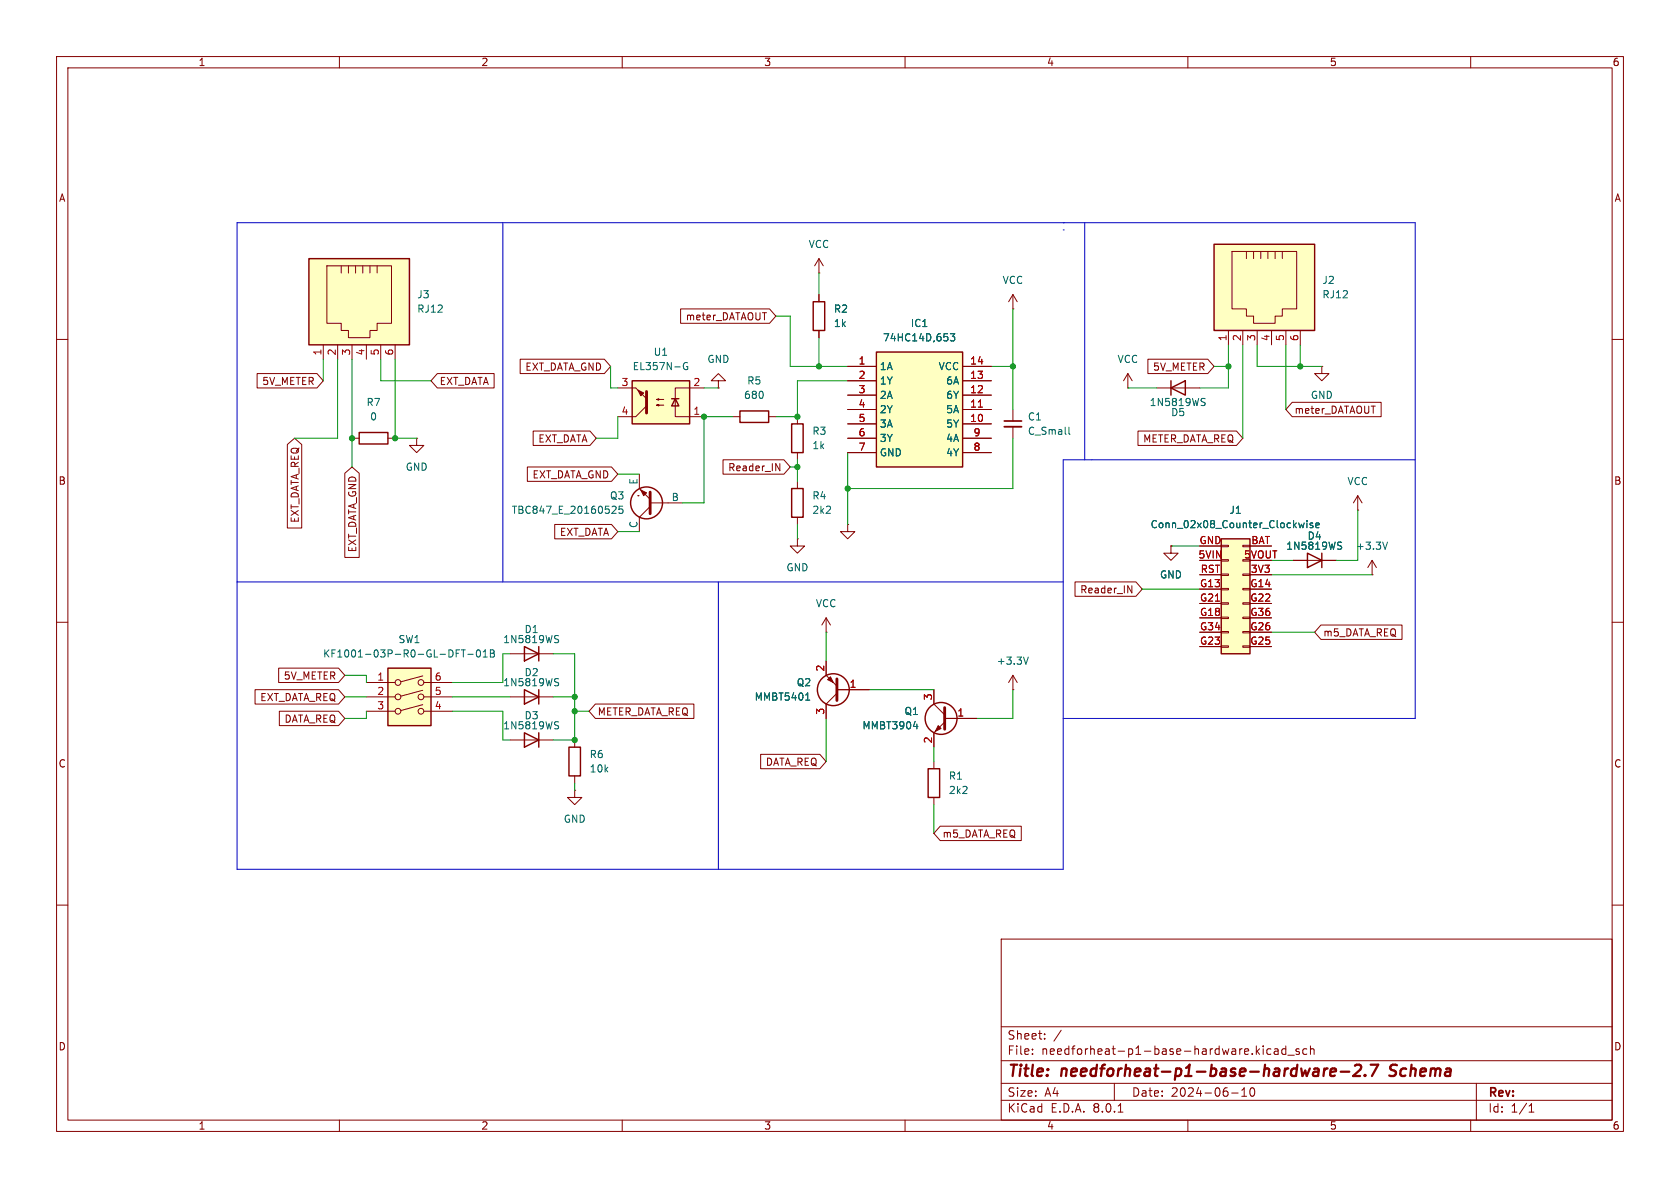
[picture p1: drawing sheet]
<svg xmlns="http://www.w3.org/2000/svg" width="297mm" height="210mm" viewBox="0 0 297 210" stroke-linecap="round" stroke-linejoin="round" font-family="sans-serif">
<g fill="none" stroke="#840000" stroke-width=".18">
<path d="M10 10h277v190h-277zM12 12h273v186h-273zM60 10v2M110 10v2M160 10v2M210 10v2M260 10v2M10 60h2M285 60h2M204.5 68.6h7.6M141 85.1v1.3M141 91.4v1.3"/>
<path d="M240 90.2h.1M240 87.6l-.7 1.3M240 87.6v2.6M240 87.6l.8 1.3M242.6 99.1l-.8 1.2M242.6 99.1v2.5M242.6 99.1l.7 1.2M10 110h2M146 116.8v2.6l2 1.9M242.6 101.6h.1M285 110h2M90.2 123.2h7.6"/>
<path d="M148 122.6l-2 1.9v2.5M148 121.9h5.7M10 160h2M285 160h2M177 166h108v32h-108zM60 198v2M110 198v2M160 198v2M177 194.5h108M177 191.5h108M177 187.5h108M177 181.5h108"/>
<path d="M182.5 186.3v.1M182.5 185.5v.1M184.7 183.6v.1M184.7 182.8v.1M187.6 182.1l-1.3 2M197 191.5v3M197.7 196.6h.8M210 198v2M217.7 193.2h1.2M219.5 193.8h.9M219.5 192.7l.5-.4v1.5M221.1 192.4a.81 .81 0 0 0 .4 1.4l.2-.1 .1-.5-.1-.8"/>
<path d="M223.3 184.9v.1M224.7 185.5l-.5-.1-.2 .3v.4l.1 .2h.6M225.3 185.5h.6l.1 .9M226 185.8h-.5a.29 .29 0 0 0-.3 .3 .29 .29 0 0 0 .3 .3l.5-.1M227.3 185.5l-.4-.1-.3 .3v.4l.1 .2h.6M227.3 184.9v1.5M227.7 186.5h1.1M229.7 185.5l-.4-.1-.2 .2 .1 .2 .5 .2v.3h-.6M231 185.5l-.4-.1-.3 .3v.4l.2 .2h.5M231.7 185.5l.2-.1 .3 .1 .1 .9M231.7 184.9v1.5M260 198v2"/>
<path d="M261 191.5v6.5M270.3 196.6h.9M270.3 195.5l.4-.4v1.5"/>
</g>
<path d="M234.7 188.9l-.4 .1M235.2 189.5l1-.1-.1-.4-.2-.1-.5 .1-.3 .9 .3 .3 .6-.1M237 189.4h1.5M239.5 188.4l.3-.2h.5a.45 .45 0 0 1 .3 .6l-.1 .3-1.3 1.1h1.2M241.3 190l.1 .1-.1 .1M241.3 190l-.1 .1 .1 .1M241.3 190v.2M242.3 188.2h1.3l-1.1 2M245.6 190.1l.3 .1M245.9 188.4l-.1 .4v.2" fill="none" stroke="#840000" stroke-width=".4"/>
<path d="M148 120v3.8" fill="none" stroke="#840000" stroke-width=".51"/>
<path d="M146.3 120.1l.5-.5 .5 1.1z" fill="#840000" stroke="#840000" stroke-width=".18"/>
<g fill="none" stroke="#840000" stroke-width=".25">
<path d="M207 68.6l2.5-1.3v2.6zM207 67.3v2.6M140 86.4h2v5h-2zM92.7 121.9l2.5 1.3-2.5 1.3zM95.2 121.9v2.6"/>
<circle cx="147.3" cy="121.9" r="2.82"/>
</g>
<path d="M212.6 71l.3 .2 .2 .3-.3 .2h-.3M212.6 70.4l.5 .1M245.3 95.8l-.4 1.3M98.3 120h.5M98.3 120.6l.3 .1 .2 .3-.3 .2h-.3M142.4 123.8h.8M142.7 122.7l.1-.2v1.3" fill="none" stroke="#006464" stroke-width=".18"/>
<path d="M214.6 43.2h17.8v15.2h-17.8z" fill="#ffffc2"/>
<g fill="none" stroke="#840000" stroke-width=".18">
<path d="M217.2 58.4v2.6M217.8 44.5h11.4v10.1h-2.5v1.3h-1.3v1.3h-3.8v-1.3h-1.3v-1.3h-2.5zM219.7 58.4v2.6M220.3 44.5v1.2M221.6 44.5v1.2M222.2 58.4v2.6M222.9 44.5v1.2M224.2 44.5v1.2M224.8 58.4v2.6M225.4 44.5v1.2M226.7 44.5v1.2M227.3 58.4v2.6"/>
<path d="M229.9 58.4v2.6M233.7 64.8v1.2h1.2l-1.2 1.3-1.3-1.3h1.3M233.7 64.8h.1M141 95.3v1.2h1.2l-1.2 1.3-1.3-1.3h1.3M141 95.3h.1"/>
</g>
<path d="M214.6 43.2h17.8v15.2h-17.8z" fill="none" stroke="#840000" stroke-width=".25"/>
<path d="M68.6 118.1h7.6v10.2h-7.6z" fill="#ffffc2"/>
<g fill="none" stroke="#840000" stroke-width=".18">
<path d="M179.1 72.4v2M179.1 75.4v2.1M149.9 92.7v1.3h1.2l-1.2 1.3-1.3-1.3h1.3M149.9 92.7h.1M207 96.5v1.3h1.3l-1.3 1.3-1.3-1.3h1.3M207 96.5h.1M74.8 119.5l-3.9 1M90.2 115.6h7.6M179.1 119.4v2.5M179.1 119.4l-.8 1.3M179.1 119.4l.7 1.3M64.8 120.7h5"/>
<path d="M64.8 123.2h5M64.8 125.7h5M74.8 124.6l-3.9 1M74.8 122l-3.9 1.1M74.9 120.7h5.1M74.9 123.2h5.1M74.9 125.7h5.1M90.2 130.8h7.6M101.6 139.7v1.3h1.3l-1.3 1.2-1.3-1.2h1.3M101.6 139.7h.1M101.6 130.8v1.3M101.6 137.2v1.2"/>
<path d="M179.1 121.9h.1"/>
<circle cx="70.4" cy="120.7" r=".51"/>
<circle cx="70.4" cy="125.7" r=".51"/>
<circle cx="70.4" cy="123.2" r=".51"/>
<circle cx="74.4" cy="123.2" r=".51"/>
<circle cx="74.4" cy="120.7" r=".51"/>
<circle cx="74.4" cy="125.7" r=".51"/>
</g>
<path d="M68.6 118.1h7.6v10.2h-7.6zM92.7 114.3l2.5 1.3-2.5 1.2zM95.2 114.3v2.5M92.7 129.5l2.5 1.3-2.5 1.3zM95.2 129.5v2.6M100.6 132.1h2v5.1h-2z" fill="none" stroke="#840000" stroke-width=".25"/>
<g fill="none" stroke="#006464" stroke-width=".18">
<path d="M189 75.5v1.1l.2 .2M80.6 115.5h.5M80.6 114.9h.6M81.6 114.9h.7M81.9 114.9v1.2M82.7 115.7h1M84.3 115l.2-.1a.68 .68 0 0 1 .5 .6 .68 .68 0 0 1-.5 .6l-.2-.1-.1-.3zM85.4 116.1h.7M85.4 115.2l.4-.3v1.2M86.7 115.5h.4M86.7 114.9h.4l.3 .2-.3 .4 .3 .1v.3l-.2 .2h-.5zM98.3 112.9l.3 .2 .2 .3-.3 .2h-.3"/>
<path d="M98.3 112.3l.5 .1M181.8 116.1l-.4 1.3M98.3 128.2l.3 .1 .2 .3-.3 .2h-.3M98.3 127.6h.5"/>
</g>
<path d="M177.5 75.4h3.1" fill="none" stroke="#840000" stroke-width=".33"/>
<path d="M177.5 74.4h3.1" fill="none" stroke="#840000" stroke-width=".3"/>
<path d="M154.9 62.2h15.3v20.4h-15.3z" fill="#ffffc2"/>
<path d="M140 74.9h2v5.1h-2zM154.9 62.2h15.3v20.4h-15.3z" fill="none" stroke="#840000" stroke-width=".25"/>
<g fill="none" stroke="#840000" stroke-width=".18">
<path d="M141 73.7v1.2M149.9 64.8h5M149.9 74.9h5M149.9 72.4h5M149.9 69.9h5M149.9 67.3h5M149.9 77.5h5M170.2 64.8h5.1M170.2 74.9h5.1M170.2 72.4h5.1M170.2 69.9h5.1M170.2 67.3h5.1"/>
<path d="M170.2 77.5h5.1M141 80v1.3M149.9 80h5M170.2 80h5.1"/>
</g>
<path d="M173 72h.7" fill="none" stroke="#a90000" stroke-width=".18"/>
<path d="M168 59h.8l-.4 .5 .3 .1v.5l-.2 .2-.5-.2" fill="none" stroke="#006464" stroke-width=".18"/>
<path d="M111.8 67.3h10.1v7.6h-10.1z" fill="#ffffc2"/>
<path d="M111.8 67.3h10.1v7.6h-10.1zM118.7 70.5h1.3M119.4 70.5l.6 1.3h-1.3z" fill="none" stroke="#840000" stroke-width=".25"/>
<path d="M109.2 68.6h3.2M114.3 71.8l-1.9 1.9h-3.2M116.1 70.6l.4 .1v-.2l-.4 .1h1.2M116.1 71.6l.4 .2v-.3l-.4 .1h1.2M124.5 68.6h-5.1v5.1h5.1M199.4 68.6h.1M199.4 66l-.8 1.3M199.4 66v2.6M199.4 66l.8 1.3" fill="none" stroke="#840000" stroke-width=".18"/>
<g fill="#840000" stroke="#840000" stroke-width=".18">
<path d="M112.4 68.6l1.9 1.9z"/>
<path d="M112.8 69l1 .5-.5 .5z"/>
</g>
<path d="M114.3 69.2v3.8" fill="none" stroke="#840000" stroke-width=".51"/>
<path d="M121.5 64.1a.59 .59 0 0 0-.7 .6 .59 .59 0 0 0 .7 .6l.1-.5h-.3" fill="none" stroke="#006464" stroke-width=".18"/>
<path d="M54.6 45.7h17.8v15.3h-17.8z" fill="#ffffc2"/>
<g fill="none" stroke="#840000" stroke-width=".18">
<path d="M57.8 47h11.4v10.2h-2.5v1.2h-1.3v1.3h-3.8v-1.3h-1.3v-1.2h-2.5zM60.3 47v1.3M61.6 47v1.3M62.9 47v1.3M64.1 47v1.3M65.4 47v1.3M66.7 47v1.3M144.8 48.3h.1M144.8 45.7v2.6M144.8 52.1v1.2M144.8 58.4v1.3M144.8 45.7l-.8 1.3"/>
<path d="M144.8 45.7l.7 1.3M179.1 54.6h.1M179.1 52.1l-.8 1.2M179.1 52.1v2.5M179.1 52.1l.7 1.2M57.1 61v2.5M59.7 61v2.5M62.2 61v2.5M64.8 61v2.5M67.3 61v2.5M69.8 61v2.5M112.8 87.6h.1"/>
<path d="M113 83.8v2.6l1.9 1.9M114.9 88.9h5.7M114.9 89.5l-1.9 1.9v2.6M228.6 99.1h7.6M165.1 121.9v2.6l1.9 1.9M165.1 134.6v1.3M167 127.6l-1.9 1.9v2.6M167 127h5.7M165.1 141v1.2"/>
</g>
<g fill="none" stroke="#840000" stroke-width=".25">
<path d="M54.6 45.7h17.8v15.3h-17.8zM143.8 53.3h2v5.1h-2zM231.1 97.8l2.6 1.3-2.6 1.2zM233.7 97.8v2.5M164.1 135.9h2v5.1h-2z"/>
<circle cx="114.3" cy="88.9" r="2.82"/>
<circle cx="166.4" cy="127" r="2.82"/>
</g>
<path d="M114.9 87v3.8M167 125.1v3.8" fill="none" stroke="#840000" stroke-width=".51"/>
<g fill="#840000" stroke="#840000" stroke-width=".18">
<path d="M113.3 86.6l1 .5-.5 .5z"/>
<path d="M165.9 128.3l.5 .5-1 .5z"/>
</g>
<path d="M108.4 89.5h.4l.1 .3-.8 .9h.8M110.1 89.5h-.6l-.1 .6 .2-.1h.4l.1 .2v.4l-.2 .1-.5-.1M236.7 96.4l.4 .2 .1 .3-.3 .2h-.3M236.7 95.8l.5 .1M161.5 128.4h.8M162.1 128v.8" fill="none" stroke="#006464" stroke-width=".18"/>
<path d="M215.9 95.3h5.1v20.3h-5.1z" fill="#ffffc2"/>
<g fill="none" stroke="#840000" stroke-width=".18">
<path d="M120.3 54.6h15.7l1.2 1.3-1.2 1.3h-15.7zM144.8 52.1v1.2M144.8 58.4v1.3M45.5 66h10.5l1.1 1.3-1.1 1.3h-10.5zM50.8 78.6l1.3-1.1 1.2 1.1v14.7h-2.5zM62.2 77.5h1.3M68.6 77.5h1.2M73.7 77.5v1.2h1.2l-1.2 1.3-1.3-1.3h1.3M73.7 77.5h.1M77.3 66h10.1v2.6h-10.1l-1.1-1.3zM92 63.5h14.8l1.1 1.3-1.1 1.2h-14.8zM94.3 76.2h10l1.1 1.3-1.1 1.2h-10z"/>
<path d="M127 67.3h1.3l-1.3-1.3-1.3 1.3h1.3v1.3M127 68.6h.1M129.5 73.7h1.3M135.9 73.7h1.3M149.9 77.5h5M149.9 64.8h5M149.9 74.9h5M149.9 72.4h5M149.9 69.9h5M149.9 67.3h5M170.2 77.5h5.1M170.2 64.8h5.1"/>
<path d="M170.2 74.9h5.1M170.2 72.4h5.1M170.2 69.9h5.1M170.2 67.3h5.1M201.2 76.2h17.4l1.1 1.3-1.1 1.2h-17.4zM202.9 63.5h10.6l1.1 1.3-1.1 1.2h-10.6zM228.4 71.1h15.8v2.6h-15.8l-1.1-1.3zM61 83.7l1.2-1.1 1.3 1.1v14.8h-2.5zM93.2 82.5h14.9l1.1 1.3-1.1 1.3h-14.9zM98.1 92.7h10l1.1 1.3-1.1 1.3h-10zM127.8 81.3h10.8l1.1 1.3-1.1 1.2h-10.8zM137.1 82l.8 1.2v-1.2"/>
<path d="M149.9 80h5M170.2 80h5.1M207 96.5h.1M212.1 99.1h3.8M212.1 96.5h3.8M215.9 98.9h1.3v.3h-1.3zM215.9 96.4h1.3v.2h-1.3zM219.7 96.4h1.3v.2h-1.3zM221 99.1h3.8M221 96.5h3.8M228.6 99.1h2.5M233.7 99.1h2.5"/>
<path d="M49.3 118.1h10.5l1.2 1.3-1.2 1.3h-10.5zM146 111.8h.1M146 109.2l-.7 1.3M146 109.2v2.6M146 116.8v2.6M146 109.2l.8 1.3M190.1 102.9h10.7l1.1 1.2-1.1 1.3h-10.7zM199.4 103.5l.7 1.3v-1.3M212.1 101.6h3.8M212.1 104.1h3.8M212.1 109.2h3.8M212.1 106.7h3.8"/>
<path d="M212.1 114.3h3.8M212.1 111.8h3.8M215.9 114.2h1.3v.2h-1.3zM215.9 111.6h1.3v.3h-1.3zM215.9 109.1h1.3v.2h-1.3zM215.9 106.6h1.3v.2h-1.3zM215.9 104h1.3v.3h-1.3zM215.9 101.5h1.3v.2h-1.3zM219.7 114.2h1.3v.2h-1.3zM219.7 111.6h1.3v.3h-1.3zM219.7 109.1h1.3v.2h-1.3zM219.7 106.6h1.3v.2h-1.3z"/>
<path d="M219.7 104h1.3v.3h-1.3zM219.7 101.5h1.3v.2h-1.3zM221 101.6h3.8M221 104.1h3.8M221 109.2h3.8M221 106.7h3.8M221 114.3h3.8M221 111.8h3.8M233.5 110.5h14.4v2.5h-14.4l-1.1-1.2zM45.1 121.9h14.7l1.2 1.3-1.2 1.3h-14.7zM49.4 125.7h10.4l1.2 1.3-1.2 1.3h-10.4zM105.3 124.5h17.4v2.5h-17.4l-1.2-1.3z"/>
<path d="M134.5 133.3h10.4l1.1 1.3-1.1 1.3h-10.4zM146 124.5v2.5M148 121.9h5.7M165.1 121.9v2.6M165.1 129.5v2.6M167 127h5.7M166.2 146h14.3v2.6h-14.3l-1.1-1.3z"/>
</g>
<path d="M63.5 76.5h5.1v2h-5.1zM130.8 72.6h5.1v2.1h-5.1zM215.9 95.3h5.1v20.3h-5.1z" fill="none" stroke="#840000" stroke-width=".25"/>
<path d="M168 59h.8l-.4 .5 .3 .1v.5l-.2 .2-.5-.2M230.6 92.4l-.3 .9-.2-.6M231 92v.1M231 92.4v.9M232.1 92.5l-.3-.1-.2 .2 .1 .2 .4 .1v.3h-.5M232.6 92.9l.6-.2v-.2l-.4-.1-.2 .2 .1 .6h.5M236.7 96.4l.4 .2 .1 .3-.3 .2h-.3M236.7 95.8l.5 .1M142.4 123.8h.8M142.7 122.7l.1-.2v1.3M161.5 128.4h.8M162.1 128v.8" fill="none" stroke="#006464" stroke-width=".18"/>
<path d="M88.9 39.4v63.5M188 39.4h.1M191.8 39.4v41.9M188 40.6h.1M250.2 81.3h-62.2v72.4h-146.1v-114.3h208.3v87.6h-62.2M41.9 102.9h146.1M127 102.9v50.8" fill="none" stroke="#0000c2" stroke-width=".18"/>
<g fill="none" stroke="#009600" stroke-width=".18">
<path d="M137.2 55.9h2.5v8.9h10.2M144.8 48.3v3.8M144.8 59.7v5.1M179.1 54.6v17.8M57.1 63.5v3.8M59.7 63.5v14h-7.6M62.2 63.5v19.1M67.3 63.5v3.8h8.9M69.8 63.5v14h3.9M107.9 64.8v3.8h1.3M109.2 73.7v3.8h-3.8M124.5 68.6h2.5"/>
<path d="M129.5 73.7h-5v15.2h-3.9M149.9 67.3h-8.9v6.4h-3.8M175.3 64.8h3.8M179.1 77.5v8.9h-29.2M199.4 68.6h5.1M214.6 64.8h2.6M217.2 61v7.6h-5.1M219.7 61v16.5M222.2 61v3.8h11.5M227.3 61v11.4M229.9 61v3.8M109.2 83.8h3.8"/>
<path d="M109.2 94h3.8M139.7 82.6h1.3M141 81.3v3.8M141 92.7v2.6M149.9 80v12.7M207 96.5h5.1M224.8 99.1h3.8M240 90.2v8.9h-3.8M61 119.4h3.8v1.3M90.2 115.6h-1.3v5.1h-8.9M97.8 115.6h3.8v15.2h-3.8M146 111.8v5"/>
<path d="M201.9 104.1h10.2M224.8 111.8h7.6M224.8 101.6h17.8M61 123.2h3.8M64.8 125.7v1.3h-3.8M80 123.2h10.2M80 125.7h8.9v5.1h1.3M97.8 123.2h3.8M101.6 138.4v1.3M101.6 125.7h2.5M146 127v7.6M153.7 121.9h11.4"/>
<path d="M165.1 132.1v2.5M179.1 121.9v5.1h-6.4M165.1 142.2v5.1"/>
</g>
<path d="M173 72h.7" fill="none" stroke="#a90000" stroke-width=".18"/>
<g fill="#009600" stroke="#009600" stroke-width=".18">
<circle cx="229.9" cy="64.8" r=".46"/>
<circle cx="217.2" cy="64.8" r=".46"/>
<circle cx="179.1" cy="64.8" r=".46"/>
<circle cx="149.9" cy="86.4" r=".46"/>
<circle cx="141" cy="73.7" r=".46"/>
<circle cx="144.8" cy="64.8" r=".46"/>
<circle cx="69.8" cy="77.5" r=".46"/>
<circle cx="141" cy="82.6" r=".46"/>
<circle cx="124.5" cy="73.7" r=".46"/>
<circle cx="101.6" cy="123.2" r=".46"/>
<circle cx="101.6" cy="125.7" r=".46"/>
<circle cx="101.6" cy="130.8" r=".46"/>
<circle cx="62.2" cy="77.5" r=".46"/>
</g>
<g font-size="2.8" fill="#840000">
<text x="178" y="190.9">Title:</text>
<text x="187.7" y="190.9">needforheat-p1-base-hardware-2.7</text>
<text x="246.6" y="190.9">Schema</text>
</g>
<g font-size="2.1" fill="#840000">
<text x="178" y="184">Sheet:</text>
<text x="178" y="186.7">File:</text>
<text x="184.1" y="186.7">needforheat-p1-base-hardware.kicad_sch</text>
<text x="178" y="196.9">KiCad</text>
<text x="178" y="194.1">Size:</text>
<text x="184.7" y="194.1">A4</text>
<text x="185.7" y="196.9">E.D.A.</text>
<text x="193.3" y="196.9">8.0.1</text>
<text x="200" y="194.1">Date:</text>
<text x="207" y="194.1">2024-06-10</text>
<text x="263" y="194.3">Rev:</text>
<text x="263" y="196.9">Id:</text>
<text x="267.1" y="196.9">1/1</text>
</g>
<g font-size="1.8" fill="#840000">
<text x="35" y="11.9">1</text>
<text x="85" y="11.9">2</text>
<text x="135" y="11.9">3</text>
<text x="185" y="11.9">4</text>
<text x="235" y="11.9">5</text>
<text x="285" y="11.9">6</text>
<text x="10.3" y="35.9">A</text>
<text x="285.3" y="35.9">A</text>
<text x="121.1" y="56.8">meter_DATAOUT</text>
<text x="92.8" y="65.7">EXT_DATA_GND</text>
<text x="203.7" y="65.7">5V_METER</text>
<text x="46.3" y="68.3">5V_METER</text>
<text x="77.6" y="68.3">EXT_DATA</text>
<text x="228.8" y="73.3">meter_DATAOUT</text>
<text x="95.1" y="78.4">EXT_DATA</text>
<text x="128.6" y="83.5">Reader_IN</text>
<text x="202" y="78.4">METER_DATA_REQ</text>
<text x="10.3" y="85.9">B</text>
<text x="94" y="84.8">EXT_DATA_GND</text>
<text x="285.3" y="85.9">B</text>
<text x="53" y="92.5" transform="rotate(-90 53 92.5)">EXT_DATA_REQ</text>
<text x="98.9" y="94.9">EXT_DATA</text>
<text x="63.2" y="97.7" transform="rotate(-90 63.2 97.7)">EXT_DATA_GND</text>
<text x="190.9" y="105.1">Reader_IN</text>
<text x="233.8" y="112.7">m5_DATA_REQ</text>
<text x="45.9" y="124.1">EXT_DATA_REQ</text>
<text x="50.1" y="120.3">5V_METER</text>
<text x="50.2" y="128">DATA_REQ</text>
<text x="105.6" y="126.7">METER_DATA_REQ</text>
<text x="10.3" y="135.9">C</text>
<text x="135.3" y="135.6">DATA_REQ</text>
<text x="285.3" y="135.9">C</text>
<text x="166.5" y="148.3">m5_DATA_REQ</text>
<text x="10.3" y="185.9">D</text>
<text x="285.3" y="185.9">D</text>
<text x="35" y="199.9">1</text>
<text x="85" y="199.9">2</text>
<text x="135" y="199.9">3</text>
<text x="185" y="199.9">4</text>
<text x="235" y="199.9">5</text>
<text x="285" y="199.9">6</text>
</g>
<g font-size="1.8" fill="#006464">
<text x="142.9" y="44">VCC</text>
<text x="73.7" y="52.9">J3</text>
<text x="177.2" y="50.4">VCC</text>
<text x="233.7" y="50.4">J2</text>
<text x="233.7" y="52.9">RJ12</text>
<text x="73.7" y="55.5">RJ12</text>
<text x="147.3" y="55.5">R2</text>
<text x="147.3" y="58">1k</text>
<text x="160.9" y="58">IC1</text>
<text x="111.7" y="65.6">EL357N-G</text>
<text x="115.5" y="63.1">U1</text>
<text x="125" y="64.4">GND</text>
<text x="155.4" y="65.6">1A</text>
<text x="156" y="60.6">74HC14D,653</text>
<text x="165.8" y="65.6">VCC</text>
<text x="197.5" y="64.4">VCC</text>
<text x="64.7" y="72">R7</text>
<text x="131.4" y="70.7">680</text>
<text x="132" y="68.2">R5</text>
<text x="155.4" y="68.2">1Y</text>
<text x="155.4" y="70.7">2A</text>
<text x="167.2" y="70.7">6Y</text>
<text x="167.2" y="68.2">6A</text>
<text x="203.2" y="72">1N5819WS</text>
<text x="231.6" y="70.7">GND</text>
<text x="65.3" y="74.5">0</text>
<text x="143.5" y="77.1">R3</text>
<text x="155.4" y="73.3">2Y</text>
<text x="155.4" y="75.8">3A</text>
<text x="167.2" y="75.8">5Y</text>
<text x="167.2" y="73.3">5A</text>
<text x="181.6" y="74.5">C1</text>
<text x="181.6" y="77.1">C_Small</text>
<text x="206.9" y="73.8">D5</text>
<text x="71.6" y="83.4">GND</text>
<text x="143.5" y="79.6">1k</text>
<text x="155.4" y="78.3">3Y</text>
<text x="155.4" y="80.9">GND</text>
<text x="167.2" y="80.9">4Y</text>
<text x="167.2" y="78.3">4A</text>
<text x="107.7" y="88.5">Q3</text>
<text x="112.8" y="85.8" transform="rotate(-90 112.8 85.8)">E</text>
<text x="118.6" y="88.6">B</text>
<text x="143.5" y="88.5">R4</text>
<text x="238.1" y="86">VCC</text>
<text x="90.4" y="91">TBC847_E_20160525</text>
<text x="112.8" y="93.4" transform="rotate(-90 112.8 93.4)">C</text>
<text x="143.5" y="91">2k2</text>
<text x="203.3" y="93.6">Conn_02x08_Counter_Clockwise</text>
<text x="217.2" y="91">J1</text>
<text x="231.1" y="95.6">D4</text>
<text x="138.9" y="101.2">GND</text>
<text x="227.3" y="97.4">1N5819WS</text>
<text x="239.6" y="97.4">+3.3V</text>
<text x="144.1" y="107.5">VCC</text>
<text x="205" y="102.5">GND</text>
<text x="70.4" y="113.9">SW1</text>
<text x="88.9" y="113.9">1N5819WS</text>
<text x="92.6" y="112.1">D1</text>
<text x="57" y="116.4">KF1001-03P-R0-GL-DFT-01B</text>
<text x="92.6" y="119.7">D2</text>
<text x="176.1" y="117.7">+3.3V</text>
<text x="88.9" y="121.5">1N5819WS</text>
<text x="133.3" y="124.1">MMBT5401</text>
<text x="140.8" y="121.5">Q2</text>
<text x="88.9" y="129.1">1N5819WS</text>
<text x="92.6" y="127.4">D3</text>
<text x="152.4" y="129.1">MMBT3904</text>
<text x="159.8" y="126.6">Q1</text>
<text x="104.1" y="134.2">R6</text>
<text x="104.1" y="136.8">10k</text>
<text x="167.6" y="138">R1</text>
<text x="167.6" y="140.6">2k2</text>
<text x="99.6" y="145.6">GND</text>
</g>
<g font-size="1.8" fill="#a90000">
<text x="56.9" y="62.9" transform="rotate(-90 56.9 62.9)">1</text>
<text x="59.4" y="62.9" transform="rotate(-90 59.4 62.9)">2</text>
<text x="62" y="62.9" transform="rotate(-90 62 62.9)">3</text>
<text x="64.5" y="62.9" transform="rotate(-90 64.5 62.9)">4</text>
<text x="67.1" y="62.9" transform="rotate(-90 67.1 62.9)">5</text>
<text x="69.6" y="62.9" transform="rotate(-90 69.6 62.9)">6</text>
<text x="151.7" y="64.5">1</text>
<text x="171.4" y="64.5">14</text>
<text x="216.9" y="60.4" transform="rotate(-90 216.9 60.4)">1</text>
<text x="219.5" y="60.4" transform="rotate(-90 219.5 60.4)">2</text>
<text x="222" y="60.4" transform="rotate(-90 222 60.4)">3</text>
<text x="224.5" y="60.4" transform="rotate(-90 224.5 60.4)">4</text>
<text x="227.1" y="60.4" transform="rotate(-90 227.1 60.4)">5</text>
<text x="229.6" y="60.4" transform="rotate(-90 229.6 60.4)">6</text>
<text x="109.8" y="68.3">3</text>
<text x="122.5" y="68.3">2</text>
<text x="151.7" y="67.1">2</text>
<text x="151.7" y="69.6">3</text>
<text x="171.4" y="69.6">12</text>
<text x="171.4" y="67.1">13</text>
<text x="109.8" y="73.4">4</text>
<text x="122.5" y="73.4">1</text>
<text x="151.7" y="72.1">4</text>
<text x="151.7" y="74.7">5</text>
<text x="151.7" y="77.2">6</text>
<text x="171.4" y="74.7">10</text>
<text x="171.4" y="72.1">11</text>
<text x="172" y="77.2">9</text>
<text x="151.7" y="79.8">7</text>
<text x="172" y="79.8">8</text>
<text x="211.8" y="98.8">5VIN</text>
<text x="212" y="96.3">GND</text>
<text x="212.2" y="101.3">RST</text>
<text x="219.8" y="98.8">5VOUT</text>
<text x="221" y="101.3">3V3</text>
<text x="221.1" y="96.3">BAT</text>
<text x="212" y="103.9">G13</text>
<text x="212" y="106.4">G21</text>
<text x="220.9" y="103.9">G14</text>
<text x="220.9" y="106.4">G22</text>
<text x="212" y="109">G18</text>
<text x="212" y="111.5">G34</text>
<text x="220.9" y="111.5">G26</text>
<text x="220.9" y="109">G36</text>
<text x="145.8" y="118.8" transform="rotate(-90 145.8 118.8)">2</text>
<text x="212" y="114">G23</text>
<text x="220.9" y="114">G25</text>
<text x="66.6" y="120.4">1</text>
<text x="66.6" y="122.9">2</text>
<text x="66.6" y="125.5">3</text>
<text x="76.8" y="125.5">4</text>
<text x="76.8" y="122.9">5</text>
<text x="76.8" y="120.4">6</text>
<text x="150.1" y="121.7">1</text>
<text x="164.8" y="123.9" transform="rotate(-90 164.8 123.9)">3</text>
<text x="145.8" y="126.4" transform="rotate(-90 145.8 126.4)">3</text>
<text x="164.8" y="131.5" transform="rotate(-90 164.8 131.5)">2</text>
<text x="169.2" y="126.7">1</text>
</g>
</svg>
